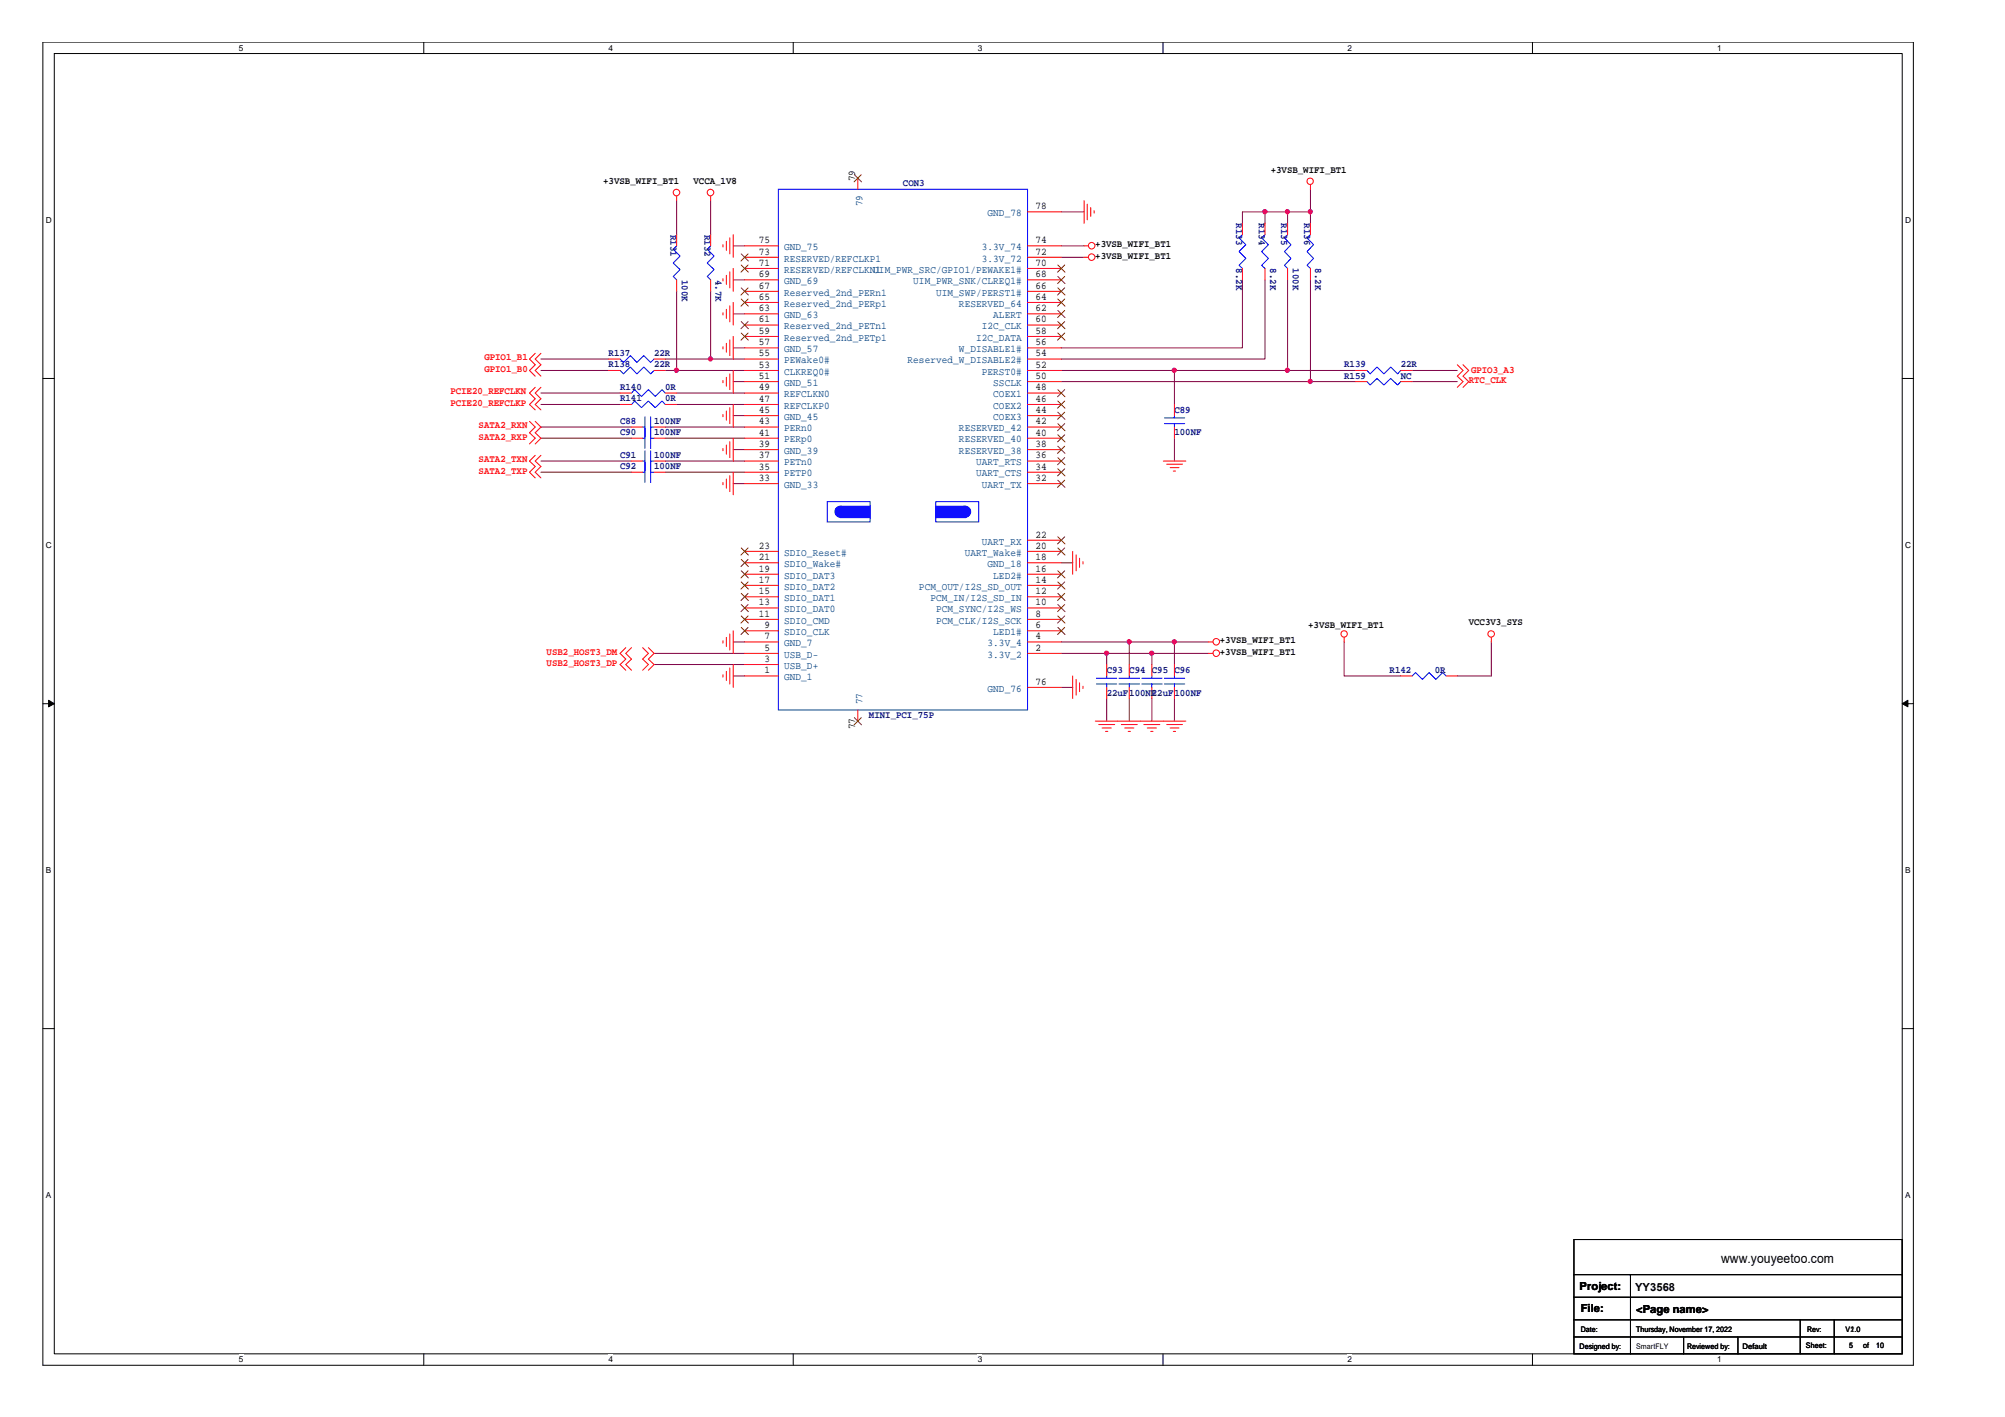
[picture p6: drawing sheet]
<svg xmlns="http://www.w3.org/2000/svg" width="297mm" height="210mm" viewBox="0 0 297 210" stroke-linecap="round" stroke-linejoin="round" font-family="sans-serif">
<path d="M6.3 6.2h277.2v196h-277.1zM8 7.9h273.8v192.6h-273.8z" fill="none" stroke="#000" stroke-width=".15"/>
<g fill="#fff">
<path d="M35.4 6.4h.6v1.4h-.6z"/>
<path d="M35.4 200.7h.6v1.4h-.6z"/>
</g>
<path d="M62.8 6.2v1.7M62.8 200.5v1.7" fill="none" stroke="#000" stroke-width=".15"/>
<g fill="#fff">
<path d="M90.1 6.4h.7v1.4h-.7z"/>
<path d="M90.1 200.7h.7v1.4h-.7z"/>
</g>
<path d="M117.5 6.2v1.7M117.5 200.5v1.7" fill="none" stroke="#000" stroke-width=".15"/>
<g fill="#fff">
<path d="M144.9 6.4h.6v1.4h-.6z"/>
<path d="M144.9 200.7h.6v1.4h-.6z"/>
</g>
<path d="M172.3 6.2v1.7M172.3 200.5v1.7" fill="none" stroke="#000" stroke-width=".15"/>
<g fill="#fff">
<path d="M199.6 6.4h.7v1.4h-.7z"/>
<path d="M199.6 200.7h.7v1.4h-.7z"/>
</g>
<path d="M227 6.2v1.7M227 200.5v1.7" fill="none" stroke="#000" stroke-width=".15"/>
<g fill="#fff">
<path d="M254.4 6.4h.6v1.4h-.6z"/>
<path d="M254.4 200.7h.6v1.4h-.6z"/>
<path d="M6.8 31.9h.8v1.4h-.8z"/>
<path d="M282.2 31.9h.9v1.4h-.9z"/>
<path d="M6.8 80.1h.8v1.4h-.8z"/>
<path d="M282.2 80.1h.9v1.4h-.9z"/>
</g>
<path d="M6.3 56.1h1.7M281.8 56.1h1.7" fill="none" stroke="#000" stroke-width=".15"/>
<g fill="#fff">
<path d="M6.8 128.2h.7v1.4h-.7z"/>
<path d="M282.2 128.2h.8v1.4h-.8z"/>
</g>
<path d="M6.3 104.2h1.7M281.8 104.2h1.7" fill="none" stroke="#000" stroke-width=".15"/>
<path d="M7.2 103.7l.8 .5-.8 .5zM281.8 104.2l.9-.5v1z" fill="#000" stroke="#000" stroke-width=".15"/>
<g fill="#fff">
<path d="M6.8 176.4h.7v1.4h-.7z"/>
<path d="M282.2 176.4h.8v1.4h-.8z"/>
</g>
<path d="M6.3 152.4h1.7M281.8 152.4h1.7M233.2 183.6h48.6v16.9h-48.6zM233.2 188.8h48.6M233.2 192.2h48.6M233.2 195.5h48.6M233.2 198h48.6M241.6 188.8v11.7M249.4 198v2.5M257.5 198v2.5M266.7 195.5v5M271.7 195.5v5" fill="none" stroke="#000" stroke-width=".15"/>
<g fill="none" stroke="#800040" stroke-width=".15">
<path d="M100.2 29.7v5.1M105.3 29.7v5.1M108.6 36.4h1.7M157.2 31.4h3.4M157.2 36.4h3.4M157.2 38.1h3.4M187.4 31.4h3.4M187.4 31.4v1.7M187.4 31.4h-3.3v1.7M190.8 31.4v1.7M190.8 31.4h3.3M194.1 28v3.4"/>
<path d="M194.1 31.4v1.7M80.1 58.2h11.8M80.1 59.9h11.8M80.1 54.9h10.1M80.1 53.2h10.1M98.6 53.2h6.7M98.6 54.9h1.6M100.2 54.9h10.1M100.2 58.2h10.1M100.2 59.9h10.1M100.2 43.2v11.7M105.3 53.2h5"/>
<path d="M105.3 43.2v10M108.6 56.5h1.7M108.6 41.5h1.7M108.6 51.5h1.7M108.6 46.5h1.7M157.2 54.9h16.8M174 54.9v5M184.1 41.5v10h-26.9M187.4 41.5v11.7h-30.2M190.8 41.5v13.4h-16.8M190.8 54.9h10M194.1 41.5v15h-36.9"/>
<path d="M194.1 56.5h6.7M209.2 54.9h6.7M209.2 56.5h6.7M80.1 69.9h13.5M80.1 68.3h13.5M80.1 64.9h13.5M80.1 63.3h13.5M98.6 63.3h11.7M98.6 64.9h11.7M98.6 69.9h11.7M98.6 68.3h11.7M108.6 71.6h1.7"/>
<path d="M108.6 66.6h1.7M108.6 61.6h1.7M174 64.9v3.4M96.9 98.4h13.4M96.9 96.8h13.4M108.6 95.1h1.7M157.2 83.4h1.7M157.2 95.1h10.1M157.2 96.8h6.8M170.6 96.8v1.6M170.6 96.8h8.4M170.6 96.8h-6.6v1.6"/>
<path d="M174 95.1h-6.7v3.3M174 95.1v3.3M174 95.1h5M199.1 95.1v5h8.4M220.9 95.1v5h-5M108.6 100.1h1.7M157.2 101.8h1.7M164 103.5v3.3M167.3 103.5v3.3M170.6 103.5v3.3M174 103.5v3.3"/>
</g>
<g fill="#f0f" stroke="#f0f" stroke-width=".15">
<circle cx="167.3" cy="95.1" r=".32"/>
<circle cx="163.9" cy="96.8" r=".32"/>
<circle cx="170.6" cy="96.8" r=".32"/>
<circle cx="174" cy="95.1" r=".32"/>
<circle cx="187.4" cy="31.4" r=".32"/>
<circle cx="190.7" cy="31.4" r=".32"/>
<circle cx="194.1" cy="31.4" r=".32"/>
<circle cx="190.7" cy="54.9" r=".32"/>
<circle cx="194.1" cy="56.5" r=".32"/>
<circle cx="174" cy="54.9" r=".32"/>
<circle cx="105.3" cy="53.2" r=".32"/>
<circle cx="100.2" cy="54.9" r=".32"/>
</g>
<g fill="none" stroke="#f00" stroke-width=".15">
<path d="M100.2 29.1v.6M100.2 34.8v1.6M105.3 29.1v.6M105.3 34.8v1.6M107.1 36.3v.3M107.6 35.7v1.4M108.1 35.2v2.4M108.6 34.8v3.3M108.6 39.8v3.4M110.3 39.8h5M110.3 38.1h5M110.3 36.4h5"/>
<path d="M127.1 26.4v1.6M152.2 39.8h5M152.2 38.1h5M152.2 36.4h5M152.2 31.4h5M160.6 36.4h.6M160.6 38.1h.6M160.6 29.7v3.4M161.1 30.2v2.4M161.6 30.7v1.4M162.1 31.2v.4M184.1 39.8v1.7"/>
<path d="M184.1 33.1v1.7M187.4 39.8v1.7M187.4 33.1v1.7M190.8 39.8v1.7M190.8 33.1v1.7M194.1 27.4v.6M194.1 39.8v1.7M194.1 33.1v1.7M79.3 57.4l-.9 .8 .9 .9-.9 .8 .9 .8M79.3 52.3l-.9 .9 .9 .8-.9 .9 .9 .8M80.1 57.4l-.8 .8 .8 .9-.8 .8 .8 .8M80.1 52.3l-.8 .9 .8 .8-.8 .9 .8 .8"/>
<path d="M90.2 54.9h1.7M90.2 53.2h1.7M91.9 59.9h1.7M91.9 58.2h1.7M96.9 54.9h1.7M96.9 53.2h1.7M98.6 59.9h1.6M98.6 58.2h1.6M100.2 41.5v1.7M105.3 41.5v1.7M107.1 56.4v.3M107.1 41.3v.3"/>
<path d="M107.1 51.4v.3M107.1 46.3v.4M107.6 55.9v1.3M107.6 40.8v1.3M107.6 50.9v1.3M107.6 45.8v1.4M108.1 55.4v2.3M108.1 40.3v2.3M108.1 50.3v2.4M108.1 45.3v2.4M108.6 54.9v3.3M108.6 49.8v3.4"/>
<path d="M108.6 59.9v3.4M108.6 44.8v3.3M110.3 59.9h5M110.3 58.2h5M110.3 56.5h5M110.3 54.9h5M110.3 53.2h5M110.3 51.5h5M110.3 49.8h5M110.3 48.1h5M110.3 46.5h5M110.3 44.8h5"/>
<path d="M110.3 43.2h5M110.3 41.5h5M152.2 59.9h5M152.2 58.2h5M152.2 56.5h5M152.2 54.9h5M152.2 53.2h5M152.2 51.5h5M152.2 49.8h5M152.2 48.1h5M152.2 46.5h5M152.2 44.8h5"/>
<path d="M152.2 43.2h5M152.2 41.5h5M174 59.9v1.7M200.8 56.5h1.7M200.8 54.9h1.7M207.5 56.5h1.7M207.5 54.9h1.7M215.9 54l.8 .9-.8 .8 .8 .8-.8 .9M216.7 54l.9 .9-.9 .8 .9 .8-.9 .9M78.4 62.4l.9 .9-.9 .8 .9 .8-.9 .9M79.3 67.5l-.9 .8 .9 .8-.9 .8 .9 .9M79.3 62.4l.8 .9-.8 .8 .8 .8-.8 .9"/>
<path d="M80.1 67.5l-.8 .8 .8 .8-.8 .8 .8 .9M93.6 69.9h1.6M93.6 68.3h1.6M93.6 64.9h1.6M93.6 63.3h1.6M96.9 69.9h1.7M96.9 68.3h1.7M96.9 64.9h1.7M96.9 63.3h1.7M107.1 71.5v.3M107.1 66.4v.4M107.1 61.4v.3"/>
<path d="M107.6 71v1.3M107.6 65.9v1.4M107.6 60.9v1.3M108.1 70.5v2.3M108.1 65.4v2.4M108.1 60.4v2.4M108.6 69.9v3.4M108.6 64.9v3.4M110.3 71.6h5M110.3 69.9h5M110.3 68.3h5M110.3 66.6h5"/>
<path d="M110.3 64.9h5M110.3 63.3h5M110.3 61.6h5M152.2 71.6h5M152.2 69.9h5M152.2 68.3h5M152.2 66.6h5M152.2 64.9h5M152.2 63.3h5M152.2 61.6h5M172.3 68.3h3.4M172.8 68.8h2.4"/>
<path d="M173.4 69.3h1.3M173.8 69.8h.4M174 63.3v1.6M92.7 95.9l-.8 .9 .8 .8-.8 .8 .8 .9M93.6 95.9l-.9 .9 .9 .8-.9 .8 .9 .9M95.2 95.9l.9 .9-.9 .8 .9 .8-.9 .9M96.1 95.9l.8 .9-.8 .8 .8 .8-.8 .9M107.1 100v.3M107.1 94.9v.4M107.6 99.5v1.3M107.6 94.4v1.4M108.1 98.9v2.4"/>
<path d="M108.1 93.9v2.4M108.6 98.4v3.4M108.6 93.4v3.4M110.3 98.4h5M110.3 96.8h5M110.3 95.1h5M110.3 93.4h5M110.3 91.8h5M110.3 90.1h5M110.3 88.4h5M110.3 86.7h5M110.3 85.1h5"/>
<path d="M110.3 83.4h5M110.3 81.7h5M152.2 96.8h5M152.2 95.1h5M152.2 93.4h5M152.2 91.8h5M152.2 90.1h5M152.2 88.4h5M152.2 86.7h5M152.2 85.1h5M152.2 83.4h5M152.2 81.7h5"/>
<path d="M152.2 80h5M158.9 81.7v3.4M159.4 82.2v2.4M159.9 82.7v1.3M160.4 83.2v.3M164 98.4v1.7M167.3 98.4v1.7M170.6 98.4v1.7M174 98.4v1.7M179 95.1h.7M179 96.8h.7M199.1 94.4v.7"/>
<path d="M220.9 94.4v.7M110.3 100.1h5M127.1 105.2v1.6M152.2 101.8h5M158.9 100.1v3.4M159.4 100.6v2.4M159.9 101.1v1.4M160.4 101.7v.3M162.3 106.8h13.4M162.8 107.3h2.3M163.3 107.8h1.3M163.8 108.3h.3"/>
<path d="M164 101.8v1.7M166.1 107.3h2.4M166.6 107.8h1.4M167.1 108.3h.4M167.3 101.8v1.7M169.5 107.3h2.3M170 107.8h1.3M170.5 108.3h.3M170.6 101.8v1.7M172.8 107.3h2.4M173.4 107.8h1.3M173.8 108.3h.4"/>
<path d="M174 101.8v1.7M207.5 100.1h1.7M214.2 100.1h1.7"/>
<circle cx="100.2" cy="28.5" r=".49"/>
<circle cx="105.3" cy="28.5" r=".49"/>
<circle cx="161.7" cy="38.1" r=".49"/>
<circle cx="161.7" cy="36.4" r=".49"/>
<circle cx="194.1" cy="26.8" r=".47"/>
<circle cx="180.2" cy="96.8" r=".49"/>
<circle cx="180.2" cy="95.1" r=".49"/>
<circle cx="199.1" cy="93.9" r=".47"/>
<circle cx="220.9" cy="93.9" r=".48"/>
</g>
<g fill="none" stroke="#00f" stroke-width=".15">
<path d="M100.2 36.4l-.5 .5 1.1 1-1.1 1.1 1.1 .9-1.1 1.1 .5 .5M105.3 36.4l-.5 .5 1 1-1 1.1 1 .9-1 1.1 .5 .5M115.3 28h36.9v77.2h-36.9zM184.1 34.8l-.5 .4 1 1.1-1 1 1 1-1 1 .5 .5M187.4 34.8l-.5 .4 1 1.1-1 1 1 1-1 1 .5 .5M190.8 34.8l-.5 .4 1 1.1-1 1 1 1-1 1 .5 .5M194.1 34.8l-.5 .4 1 1.1-1 1 1 1-1 1 .5 .5M91.9 54.9l.5 .5 1-1 1 1 1-1 1 1 .5-.5M91.9 53.2l.5 .5 1-1 1 1 1-1 1 1 .5-.5M93.6 59.9l.4-.5 1 1 1.1-1 1 1 1-1 .5 .5M93.6 58.2l.4-.5 1 1 1.1-1 1 1 1-1 .5 .5M202.5 56.5l.5 .5 1-.9 1 .9 1-.9 1.1 .9 .4-.5"/>
<path d="M202.5 54.9l.5 .5 1-1 1 1 1-1 1.1 1 .4-.5M95.2 69.9h.3M95.2 68.3h.3M95.2 64.9h.3M95.2 63.3h.3M95.5 68.5v3M95.5 66.8v3M95.5 63.4v3M95.5 61.7v3M96.4 68.5v3M96.4 66.8v3M96.4 63.4v3"/>
<path d="M96.4 61.7v3M96.4 69.9h.5M96.4 68.3h.5M96.4 64.9h.5M96.4 63.3h.5M122.6 74.3h6.3v3h-6.3zM138.6 74.3h6.4v3h-6.4zM172.5 62.8h3M172.5 61.9h3M174 61.6v.3M174 62.8v.5M162.4 101.3h3"/>
<path d="M162.4 100.5h3M164 100.1v.4M164 101.3v.5M165.8 101.3h3M165.8 100.5h3M167.3 100.1v.4M167.3 101.3v.5M169.2 101.3h3M169.2 100.5h3M170.6 100.1v.4M170.6 101.3v.5M172.5 101.3h3"/>
<path d="M172.5 100.5h3M174 100.1v.4M174 101.3v.5M209.2 100.1l.5-.5 1 1 1-1 1 1 1-1 .5 .5"/>
</g>
<g fill="#00f" stroke="#00f" stroke-width=".15">
<path d="M124.5 75h4.4v1.7h-4.4z" fill-rule="evenodd"/>
<path d="M138.6 75h4.4v1.7h-4.4z" fill-rule="evenodd"/>
<circle cx="124.5" cy="75.8" r=".83"/>
<circle cx="143" cy="75.8" r=".83"/>
</g>
<g fill="none" stroke="#804000" stroke-width=".15">
<path d="M109.8 39.3l1.1 1M109.8 37.6l1.1 1.1M110.8 39.3l-1 1M110.8 37.6l-1 1.1M126.6 25.9l1 1M127.6 25.9l-1.1 1M156.7 39.3l1.1 1M157.7 39.3l-1 1M109.8 49.3l1.1 1.1M109.8 47.6l1.1 1.1M109.8 44.3l1.1 1.1M109.8 42.6l1.1 1.1"/>
<path d="M110.8 49.3l-1 1.1M110.8 47.6l-1 1.1M110.8 44.3l-1 1.1M110.8 42.6l-1 1.1M156.7 59.4l1.1 1.1M156.7 57.7l1.1 1.1M156.7 49.3l1.1 1.1M156.7 47.6l1.1 1.1M156.7 46l1.1 1M156.7 44.3l1.1 1.1M156.7 42.6l1.1 1.1M156.7 41l1.1 1"/>
<path d="M157.7 46l-1 1M157.7 44.3l-1 1.1M157.7 42.6l-1 1.1M157.7 41l-1 1M157.7 59.4l-1 1.1M157.7 57.7l-1 1.1M157.7 49.3l-1 1.1M157.7 47.6l-1 1.1M156.7 79.5l1.1 1.1M156.7 71.1l1.1 1.1M156.7 69.4l1.1 1.1M156.7 67.8l1.1 1"/>
<path d="M156.7 66.1l1.1 1.1M156.7 64.4l1.1 1.1M156.7 62.8l1.1 1M156.7 61.1l1.1 1M157.7 79.5l-1 1.1M157.7 71.1l-1 1.1M157.7 69.4l-1 1.1M157.7 67.8l-1 1M157.7 66.1l-1 1.1M157.7 64.4l-1 1.1M157.7 62.8l-1 1M157.7 61.1l-1 1"/>
<path d="M109.8 92.9l1.1 1.1M109.8 91.2l1.1 1.1M109.8 89.5l1.1 1.1M109.8 87.9l1.1 1.1M109.8 86.2l1.1 1.1M109.8 84.6l1.1 1M109.8 82.9l1.1 1M109.8 81.2l1.1 1M110.8 92.9l-1 1.1M110.8 91.2l-1 1.1M110.8 89.5l-1 1.1M110.8 87.9l-1 1.1"/>
<path d="M110.8 86.2l-1 1.1M110.8 84.6l-1 1M110.8 82.9l-1 1M110.8 81.2l-1 1M156.7 92.9l1.1 1.1M156.7 91.2l1.1 1.1M156.7 89.5l1.1 1.1M156.7 87.9l1.1 1.1M156.7 86.2l1.1 1.1M156.7 84.6l1.1 1M156.7 81.2l1.1 1M157.7 92.9l-1 1.1"/>
<path d="M157.7 91.2l-1 1.1M157.7 89.5l-1 1.1M157.7 87.9l-1 1.1M157.7 86.2l-1 1.1M157.7 84.6l-1 1M157.7 81.2l-1 1M126.6 106.3l1 1.1M127.6 106.3l-1.1 1.1"/>
</g>
<text font-size="2" x="255" y="187.1">www.youyeetoo.com</text>
<g font-size="1.7">
<text x="234" y="191">Project:</text>
<text x="242.2" y="191.2">YY3568</text>
<text x="234.2" y="194.4">File:</text>
<text x="242.4" y="194.5">&lt;Page name&gt;</text>
</g>
<g font-size="1.5">
<text x="89.4" y="27.3">+3VSB_WIFI_BT1</text>
<text x="102.7" y="27.3">VCCA_1V8</text>
<text x="126.7" y="26.9" transform="rotate(-90 126.7 26.9)">79</text>
<text x="188.3" y="25.6">+3VSB_WIFI_BT1</text>
<text x="153.4" y="31">78</text>
<text x="112.4" y="41.1">69</text>
<text x="112.4" y="39.4">71</text>
<text x="112.4" y="37.7">73</text>
<text x="112.4" y="36">75</text>
<text x="153.4" y="37.7">72</text>
<text x="153.4" y="36">74</text>
<text x="153.4" y="41.1">68</text>
<text x="153.4" y="39.4">70</text>
<text x="162.3" y="36.6">+3VSB_WIFI_BT1</text>
<text x="162.3" y="38.3">+3VSB_WIFI_BT1</text>
<text x="112.4" y="47.8">61</text>
<text x="112.4" y="46.1">63</text>
<text x="112.4" y="44.4">65</text>
<text x="112.4" y="42.8">67</text>
<text x="153.4" y="46.1">62</text>
<text x="153.4" y="47.8">60</text>
<text x="153.4" y="44.4">64</text>
<text x="153.4" y="42.8">66</text>
<text x="112.4" y="52.8">55</text>
<text x="112.4" y="51.2">57</text>
<text x="112.4" y="49.5">59</text>
<text x="153.4" y="49.5">58</text>
<text x="153.4" y="51.2">56</text>
<text x="153.4" y="52.8">54</text>
<text x="112.4" y="59.5">47</text>
<text x="112.4" y="57.8">49</text>
<text x="112.4" y="56.1">51</text>
<text x="112.4" y="54.5">53</text>
<text x="153.4" y="59.5">46</text>
<text x="153.4" y="57.8">48</text>
<text x="153.4" y="56.1">50</text>
<text x="153.4" y="54.5">52</text>
<text x="112.4" y="64.5">41</text>
<text x="112.4" y="62.9">43</text>
<text x="112.4" y="61.2">45</text>
<text x="153.4" y="61.2">44</text>
<text x="153.4" y="64.5">40</text>
<text x="153.4" y="62.9">42</text>
<text x="112.4" y="71.3">33</text>
<text x="112.4" y="69.6">35</text>
<text x="112.4" y="67.9">37</text>
<text x="112.4" y="66.2">39</text>
<text x="153.4" y="71.3">32</text>
<text x="153.4" y="69.6">34</text>
<text x="153.4" y="67.9">36</text>
<text x="153.4" y="66.2">38</text>
<text x="112.4" y="83">21</text>
<text x="112.4" y="81.3">23</text>
<text x="153.4" y="83">18</text>
<text x="153.4" y="79.6">22</text>
<text x="153.4" y="81.3">20</text>
<text x="112.4" y="89.7">13</text>
<text x="112.4" y="88">15</text>
<text x="112.4" y="86.3">17</text>
<text x="112.4" y="84.7">19</text>
<text x="153.4" y="84.7">16</text>
<text x="153.4" y="89.7">10</text>
<text x="153.4" y="88">12</text>
<text x="153.4" y="86.3">14</text>
<text x="112.4" y="91.4">11</text>
<text x="113.3" y="94.7">7</text>
<text x="113.3" y="93.1">9</text>
<text x="153.4" y="94.7">4</text>
<text x="153.4" y="93.1">6</text>
<text x="153.4" y="91.4">8</text>
<text x="180.7" y="95.3">+3VSB_WIFI_BT1</text>
<text x="193.8" y="93">+3VSB_WIFI_BT1</text>
<text x="217.6" y="92.6">VCC3V3_SYS</text>
<text x="113.3" y="99.8">1</text>
<text x="113.3" y="98.1">3</text>
<text x="113.3" y="96.4">5</text>
<text x="153.4" y="96.4">2</text>
<text x="153.4" y="101.4">76</text>
<text x="180.7" y="97">+3VSB_WIFI_BT1</text>
<text x="126.7" y="108" transform="rotate(-90 126.7 108)">77</text>
</g>
<g font-size="1.5" fill="#000080">
<text x="133.8" y="27.6">CON3</text>
<text x="99.3" y="34.8" transform="rotate(90 99.3 34.8)">R131</text>
<text x="104.4" y="34.8" transform="rotate(90 104.4 34.8)">R132</text>
<text x="183.1" y="33.1" transform="rotate(90 183.1 33.1)">R133</text>
<text x="186.5" y="33.1" transform="rotate(90 186.5 33.1)">R134</text>
<text x="189.8" y="33.1" transform="rotate(90 189.8 33.1)">R135</text>
<text x="193.2" y="33.1" transform="rotate(90 193.2 33.1)">R136</text>
<text x="101" y="41.5" transform="rotate(90 101 41.5)">100K</text>
<text x="106" y="41.5" transform="rotate(90 106 41.5)">4.7K</text>
<text x="183.1" y="39.8" transform="rotate(90 183.1 39.8)">8.2K</text>
<text x="188.2" y="39.8" transform="rotate(90 188.2 39.8)">8.2K</text>
<text x="191.5" y="39.8" transform="rotate(90 191.5 39.8)">100K</text>
<text x="194.9" y="39.8" transform="rotate(90 194.9 39.8)">8.2K</text>
<text x="90.2" y="52.8">R137</text>
<text x="96.9" y="52.8">22R</text>
<text x="90.2" y="54.4">R138</text>
<text x="91.9" y="59.5">R141</text>
<text x="91.9" y="57.8">R140</text>
<text x="96.9" y="54.4">22R</text>
<text x="98.6" y="59.5">0R</text>
<text x="98.6" y="57.8">0R</text>
<text x="199.1" y="56.1">R159</text>
<text x="199.1" y="54.4">R139</text>
<text x="207.5" y="56.1">NC</text>
<text x="207.5" y="54.4">22R</text>
<text x="91.9" y="64.5">C90</text>
<text x="91.9" y="62.8">C88</text>
<text x="96.9" y="64.5">100NF</text>
<text x="96.9" y="62.8">100NF</text>
<text x="174" y="61.1">C89</text>
<text x="174" y="64.5">100NF</text>
<text x="91.9" y="69.5">C92</text>
<text x="91.9" y="67.8">C91</text>
<text x="96.9" y="69.5">100NF</text>
<text x="96.9" y="67.8">100NF</text>
<text x="164" y="99.7">C93 C94 C95 C96</text>
<text x="205.9" y="99.7">R142</text>
<text x="212.6" y="99.7">0R</text>
<text x="128.7" y="106.4">MINI_PCI_75P</text>
<text x="164" y="103.1">22uF100NF</text>
<text x="170.6" y="103.1">22uF100NF</text>
</g>
<g font-size="1.5" fill="#004080">
<text x="127.8" y="30.6" transform="rotate(-90 127.8 30.6)">79</text>
<text x="146.3" y="32">GND_78</text>
<text x="116.2" y="40.4">RESERVED/REFCLKN1</text>
<text x="116.2" y="38.7">RESERVED/REFCLKP1</text>
<text x="116.2" y="37.1">GND_75</text>
<text x="129.4" y="40.4">UIM_PWR_SRC/GPIO1/PEWAKE1#</text>
<text x="145.5" y="38.7">3.3V_72</text>
<text x="145.5" y="37.1">3.3V_74</text>
<text x="116.2" y="47.1">GND_63</text>
<text x="116.2" y="45.4">Reserved_2nd_PERp1</text>
<text x="116.2" y="43.8">Reserved_2nd_PERn1</text>
<text x="116.2" y="42.1">GND_69</text>
<text x="135.3" y="42.1">UIM_PWR_SNK/CLREQ1#</text>
<text x="138.7" y="43.8">UIM_SWP/PERST1#</text>
<text x="142.1" y="45.4">RESERVED_64</text>
<text x="147.2" y="47.1">ALERT</text>
<text x="116.2" y="53.8">PEWake0#</text>
<text x="116.2" y="52.2">GND_57</text>
<text x="116.2" y="50.5">Reserved_2nd_PETp1</text>
<text x="116.2" y="48.8">Reserved_2nd_PETn1</text>
<text x="134.5" y="53.8">Reserved_W_DISABLE2#</text>
<text x="142.1" y="52.2">W_DISABLE1#</text>
<text x="144.6" y="50.5">I2C_DATA</text>
<text x="145.5" y="48.8">I2C_CLK</text>
<text x="116.2" y="58.9">REFCLKN0</text>
<text x="116.2" y="57.2">GND_51</text>
<text x="116.2" y="55.5">CLKREQ0#</text>
<text x="145.5" y="55.5">PERST0#</text>
<text x="147.2" y="58.9">COEX1</text>
<text x="147.2" y="57.2">SSCLK</text>
<text x="116.2" y="65.5">PERp0</text>
<text x="116.2" y="63.9">PERn0</text>
<text x="116.2" y="62.2">GND_45</text>
<text x="116.2" y="60.6">REFCLKP0</text>
<text x="142.1" y="65.5">RESERVED_40</text>
<text x="142.1" y="63.9">RESERVED_42</text>
<text x="147.2" y="62.2">COEX3</text>
<text x="147.2" y="60.6">COEX2</text>
<text x="116.2" y="70.6">PETP0</text>
<text x="116.2" y="68.9">PETn0</text>
<text x="116.2" y="67.2">GND_39</text>
<text x="142.1" y="67.2">RESERVED_38</text>
<text x="144.6" y="70.6">UART_CTS</text>
<text x="144.6" y="68.9">UART_RTS</text>
<text x="116.2" y="72.3">GND_33</text>
<text x="145.5" y="72.3">UART_TX</text>
<text x="116.2" y="82.3">SDIO_Reset#</text>
<text x="142.9" y="82.3">UART_Wake#</text>
<text x="145.5" y="80.7">UART_RX</text>
<text x="116.2" y="89">SDIO_DAT1</text>
<text x="116.2" y="87.3">SDIO_DAT2</text>
<text x="116.2" y="85.7">SDIO_DAT3</text>
<text x="116.2" y="84">SDIO_Wake#</text>
<text x="136.1" y="87.3">PCM_OUT/I2S_SD_OUT</text>
<text x="137.8" y="89">PCM_IN/I2S_SD_IN</text>
<text x="146.3" y="84">GND_18</text>
<text x="147.2" y="85.7">LED2#</text>
<text x="116.2" y="95.7">GND_7</text>
<text x="116.2" y="94.1">SDIO_CLK</text>
<text x="116.2" y="92.4">SDIO_CMD</text>
<text x="116.2" y="90.7">SDIO_DAT0</text>
<text x="138.7" y="92.4">PCM_CLK/I2S_SCK</text>
<text x="138.7" y="90.7">PCM_SYNC/I2S_WS</text>
<text x="146.3" y="95.7">3.3V_4</text>
<text x="147.2" y="94.1">LED1#</text>
<text x="116.2" y="100.8">GND_1</text>
<text x="116.2" y="99.1">USB_D+</text>
<text x="116.2" y="97.4">USB_D-</text>
<text x="146.3" y="97.4">3.3V_2</text>
<text x="127.8" y="104.3" transform="rotate(-90 127.8 104.3)">77</text>
<text x="146.3" y="102.5">GND_76</text>
</g>
<g font-size="1.5" fill="#f00">
<text x="71.8" y="53.4">GPIO1_B1</text>
<text x="66.7" y="58.4">PCIE20_REFCLKN</text>
<text x="71.8" y="55.1">GPIO1_B0</text>
<text x="217.6" y="56.8">RTC_CLK</text>
<text x="217.9" y="55.3">GPIO3_A3</text>
<text x="66.7" y="60.1">PCIE20_REFCLKP</text>
<text x="70.9" y="65.2">SATA2_RXP</text>
<text x="70.9" y="63.5">SATA2_RXN</text>
<text x="70.9" y="70.2">SATA2_TXP</text>
<text x="70.9" y="68.5">SATA2_TXN</text>
<text x="81" y="98.7">USB2_HOST3_DP</text>
<text x="81" y="97">USB2_HOST3_DM</text>
</g>
<g font-size="1.2">
<text x="35.4" y="7.5">5</text>
<text x="90.1" y="7.5">4</text>
<text x="144.9" y="7.5">3</text>
<text x="199.6" y="7.5">2</text>
<text x="254.4" y="7.5">1</text>
<text x="6.8" y="33.1">D</text>
<text x="282.2" y="33.1">D</text>
<text x="6.8" y="81.2">C</text>
<text x="282.2" y="81.2">C</text>
<text x="6.8" y="129.4">B</text>
<text x="282.2" y="129.4">B</text>
<text x="6.8" y="177.5">A</text>
<text x="282.2" y="177.5">A</text>
<text x="35.4" y="201.8">5</text>
<text x="90.1" y="201.8">4</text>
<text x="144.9" y="201.8">3</text>
<text x="199.6" y="201.8">2</text>
<text x="254.4" y="201.8">1</text>
</g>
<g font-size="1.1">
<text x="234.2" y="197.3">Date:</text>
<text x="242.4" y="197.3">Thursday, November 17, 2022</text>
<text x="267.7" y="197.3">Rev:</text>
<text x="273.4" y="197.3">V1.0</text>
<text x="274.2" y="197.3">2</text>
<text x="234" y="199.8">Designed by:</text>
<text x="242.4" y="199.8">SmartFLY</text>
<text x="249.9" y="199.8">Reviewed by:</text>
<text x="258.1" y="199.8">Default</text>
<text x="267.5" y="199.7">Sheet:</text>
<text x="273.9" y="199.7">5</text>
<text x="276.1" y="199.7">of</text>
<text x="278" y="199.7">10</text>
</g>
</svg>
